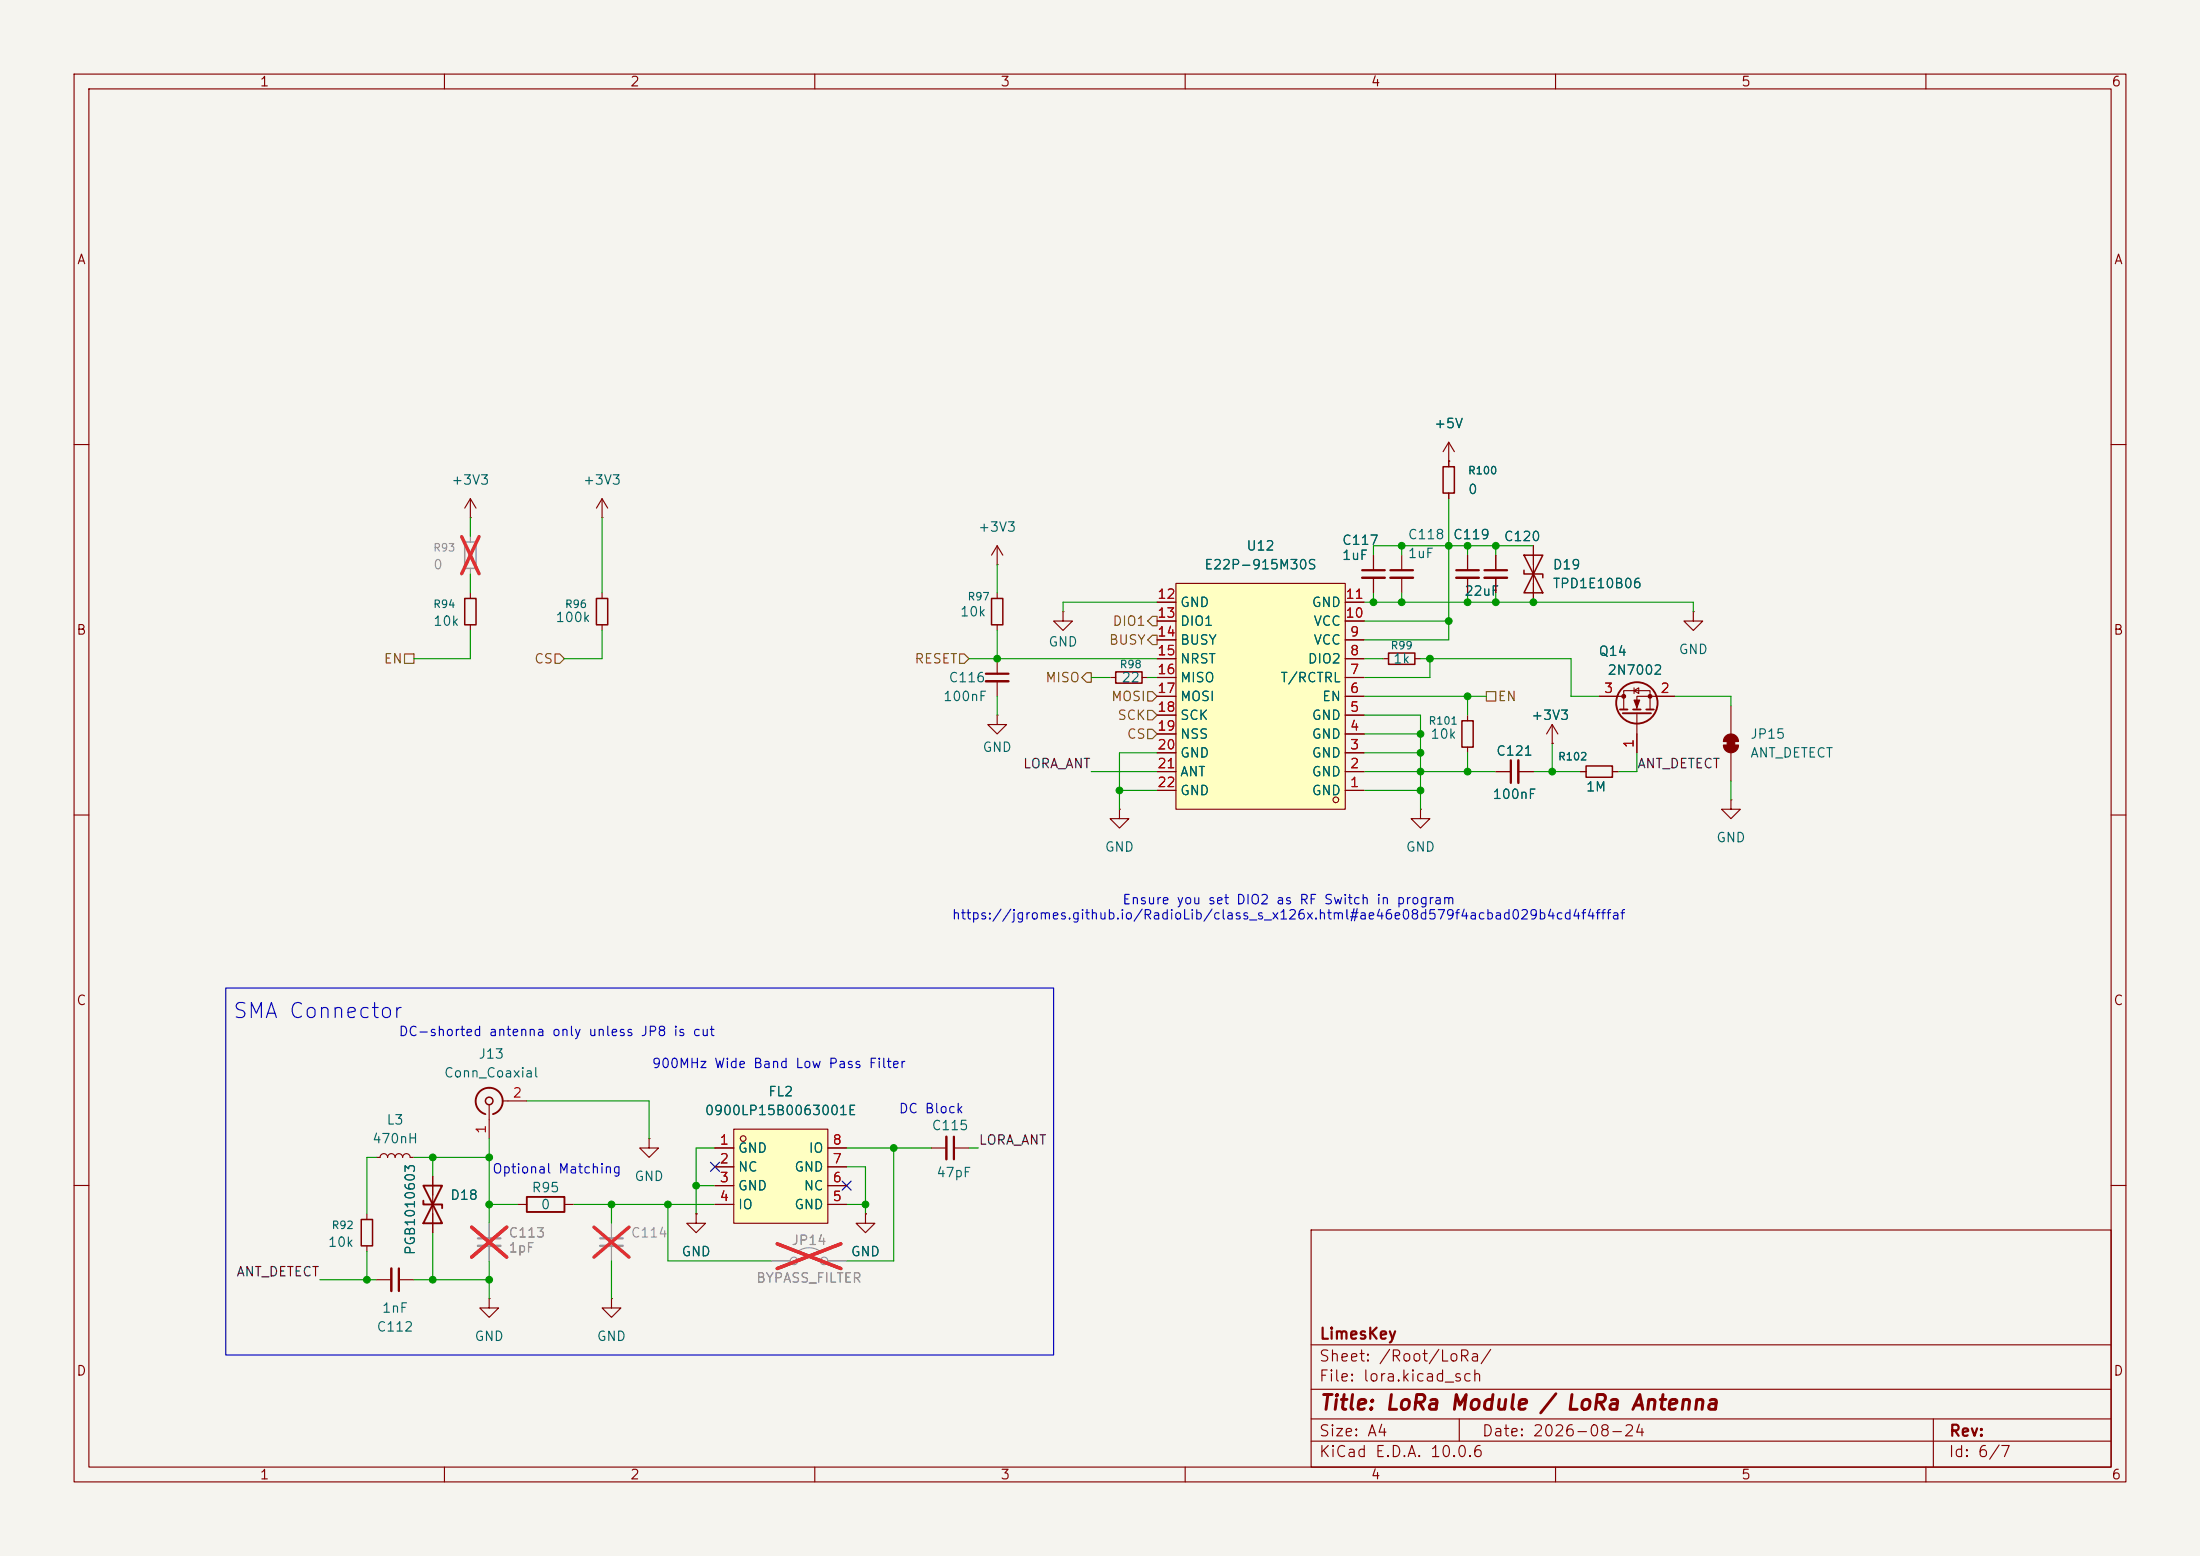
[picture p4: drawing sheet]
<svg xmlns="http://www.w3.org/2000/svg" width="297mm" height="210mm" viewBox="0 0 297 210" stroke-linecap="round" stroke-linejoin="round" font-family="sans-serif">
<path d="M0 0h297v210h-297z" fill="#f5f4ef" stroke="#f5f4ef" stroke-width=".14"/>
<g fill="none" stroke="#840000" stroke-width=".15">
<path d="M10 10h277v190h-277zM12 12h273v186h-273zM60 10v2M110 10v2M160 10v2M210 10v2M260 10v2M195.6 59.7l-.8 1.3M195.6 59.7l.7 1.3M195.6 59.7v3.3M10 60h2M189.2 74.9v2.1"/>
<path d="M189.2 78v2M195.6 62.2h.1M195.6 66.5v.8M285 60h2M10 110h2M285 110h2M50.8 156.2h.5a.51 .51 0 0 1 .5-.5 .51 .51 0 0 1 .5 .5 .51 .51 0 0 1 .5-.5 .51 .51 0 0 1 .5 .5 .51 .51 0 0 1 .5-.5 .51 .51 0 0 1 .6 .5 .51 .51 0 0 1 .5-.5 .51 .51 0 0 1 .5 .5h.5M66 149.1v4.6M67.8 148.6h3.3M125.7 154.9h2.1M128.8 154.9h2M10 160h2"/>
<path d="M69.8 162.6h1.3M76.2 162.6h1.3M82.5 175.3v1.2h1.3l-1.3 1.3-1.2-1.3h1.2M82.5 175.3h.1M94 163.8v1.3h1.2l-1.2 1.3-1.3-1.3h1.3M94 163.8h.1M177 166h108v32h-108zM285 160h2M60 198v2M110 198v2M160 198v2M177 194.5h108"/>
<path d="M177 191.5h108M177 187.5h108M177 181.5h108M197 191.5v3M210 198v2M260 198v2M261 191.5v6.5"/>
</g>
<path d="M66.5 150.4a1.81 1.81 0 0 0 1-2.8 1.81 1.81 0 0 0-2.9 0 1.81 1.81 0 0 0 .9 2.8M71.1 161.5h5.1v2.1h-5.1z" fill="none" stroke="#840000" stroke-width=".25"/>
<g fill="none" stroke="#840000" stroke-width=".2">
<path d="M194.8 63h1.5v3.5h-1.5z"/>
<circle cx="66" cy="148.6" r=".51"/>
</g>
<path d="M64.5 167.1h3.1M81 167.1h3.1" fill="none" stroke="#9c9b98" stroke-width=".3"/>
<path d="M64.5 168.1h3.1M81 168.1h3.1" fill="none" stroke="#9c9b98" stroke-width=".33"/>
<g fill="none" stroke="#9c9b98" stroke-width=".15">
<path d="M66 165.1v2M66 168.1v2.1M82.5 165.1v2M82.5 168.1v2.1M104.1 170.2h2.6M107.7 168.9a2.54 2.54 0 0 1 3 0M111.8 170.2h2.5"/>
<circle cx="107.2" cy="170.2" r=".51"/>
<circle cx="111.3" cy="170.2" r=".51"/>
</g>
<path d="M63.7 165.6l4.7 4.1M68.4 165.6l-4.7 4.1M80.2 165.6l4.7 4.1M84.9 165.6l-4.7 4.1M104.9 167.9l8.6 3.3M113.5 167.9l-8.6 3.3" fill="none" stroke="#e12e31" stroke-width=".46"/>
<path d="M187.7 77h3.1M128.8 153.4v3.1" fill="none" stroke="#840000" stroke-width=".3"/>
<path d="M187.7 78h3.1M127.8 153.4v3.1" fill="none" stroke="#840000" stroke-width=".33"/>
<path d="M99.1 152.4h12.7v12.7h-12.7z" fill="#ffffc2"/>
<g fill="none" stroke="#840000" stroke-width=".15">
<path d="M63.5 69.9h.1M63.5 67.3l-.8 1.3M63.5 67.3l.8 1.3M63.5 67.3v2.6M81.3 69.9h.1M81.3 67.3v2.6M81.3 67.3l-.8 1.3M81.3 67.3l.7 1.3M207 73.7v7.6M63.5 80v.8M63.5 84.3v.8M81.3 80v.8"/>
<path d="M81.3 84.3v.8M134.6 96.5v1.3h1.3l-1.3 1.3-1.3-1.3h1.3M134.6 96.5h.1M134.6 88.9v2M134.6 91.9v2.1M143.5 82.6v1.2h1.3l-1.3 1.3-1.3-1.3h1.3M143.5 82.6h.1M149.9 91.4h.7M154.2 91.4h.7M198.1 96.5v.8M209.5 97.8l-.7 1.3M209.5 97.8l.8 1.3"/>
<path d="M209.5 97.8v2.5M215.9 94h3.3M219.2 95.8v-2.6h3.6v2.6M220.6 93.2l.6-.4v.8zM220.6 92.8v.8M221 96.3v5.3M226.1 94h-5.1v1.8M228.6 82.6v1.2h1.3l-1.3 1.3-1.3-1.3h1.3M228.6 82.6h.1M233.7 95.3v3.8M151.1 109.2v1.3h1.3l-1.3 1.3-1.2-1.3h1.2M151.1 109.2h.1"/>
<path d="M191.8 109.2v1.3h1.2l-1.2 1.3-1.3-1.3h1.3M191.8 109.2h.1M198.1 100.8v.8M201.9 104.1h2.1M205 104.1h2M209.5 100.3h.1M213.4 104.1h.7M217.7 104.1h.7M232.7 100.6h2M232.7 100.1h2M233.7 101.6v3.8M58.4 158.8v7.6"/>
<path d="M87.6 153.7v1.2h1.3l-1.3 1.3-1.2-1.3h1.2M87.6 153.7h.1M96.5 154.9h2.6M96.5 157.5h2.6M99.1 152.4h12.7v12.7h-12.7zM111.8 154.9h2.5M111.8 157.5h2.5M50.8 172.7h2M53.8 172.7h2.1M96.5 160h2.6M96.5 162.6h2.6M111.8 160h2.5"/>
<path d="M111.8 162.6h2.5M116.8 163.8v1.3h1.3l-1.3 1.3-1.2-1.3h1.2M116.8 163.8h.1"/>
<circle cx="100.3" cy="153.7" r=".38"/>
</g>
<g fill="none" stroke="#840000" stroke-width=".25">
<path d="M218.7 95.8h1M219.1 96.3h3.8M220.5 95.8h1M222.2 95.8h1.1M57.1 160h2.6l-2.6 5.1h2.6zM57.1 162.1v.5h2.6v.5"/>
<circle cx="221" cy="94.9" r="2.79"/>
</g>
<g fill="#840000" stroke="#840000" stroke-width=".15">
<path d="M233.2 99.8h1v1h-1z"/>
<path d="M232.7 100.6h2a1.02 1.02 0 0 1-1 1 1.02 1.02 0 0 1-1-1z"/>
<path d="M233 99.4a1.02 1.02 0 0 1 1.1-.3 1.02 1.02 0 0 1 .6 1h-2l.1-.4z"/>
<path d="M220.6 94.5h.8l-.4 1z"/>
<circle cx="219.2" cy="94" r=".25"/>
<circle cx="222.8" cy="94" r=".25"/>
</g>
<path d="M62.7 73.2h1.6v3.5h-1.6z" fill="none" stroke="#9c9b98" stroke-width=".2"/>
<path d="M63.5 72.4v.8M63.5 76.7v.8" fill="none" stroke="#9c9b98" stroke-width=".15"/>
<path d="M62.3 72.4l2.4 5M64.7 72.4l-2.4 5" fill="none" stroke="#e12e31" stroke-width=".46"/>
<path d="M205.7 77v.5h2.6v.5M205.7 74.9h2.6l-1.3 2.6zM207 77.5l1.3 2.5h-2.6zM62.7 80.8h1.6v3.5h-1.6zM80.5 80.8h1.5v3.5h-1.5zM150.6 90.7h3.6v1.5h-3.6zM197.4 97.3h1.5v3.5h-1.5zM214.1 103.4h3.6v1.5h-3.6z" fill="none" stroke="#840000" stroke-width=".2"/>
<path d="M133.1 90.9h3M204 102.6v3.1M53.8 171.2v3" fill="none" stroke="#840000" stroke-width=".3"/>
<path d="M133.1 91.9h3M205 102.6v3.1M52.8 171.2v3" fill="none" stroke="#840000" stroke-width=".33"/>
<path d="M158.7 78.7h22.9v30.5h-22.9z" fill="#ffffc2"/>
<g fill="none" stroke="#840000" stroke-width=".15">
<path d="M134.6 76.2h.1M134.6 73.7v2.5M134.6 73.7l-.7 1.2M134.6 73.7l.8 1.2M158.7 78.7h22.9v30.5h-22.9zM185.4 74.9v2.1M185.4 78v2M195.6 62.2h.1M195.6 62.2v.8M195.6 66.5v.8M198.1 74.9v2.1M198.1 78v2"/>
<path d="M201.9 74.9v2.1M201.9 78v2M207 73.7v2.5M207 78.7v2.6M134.6 80v.8M134.6 84.3v.8M156.2 99.1h2.5M156.2 96.5h2.5M156.2 86.4h2.5M156.2 83.8h2.5M156.2 81.3h2.5M156.2 94h2.5"/>
<path d="M156.2 91.4h2.5M156.2 88.9h2.5M181.6 99.1h2.5M181.6 96.5h2.5M181.6 86.4h2.5M181.6 83.8h2.5M181.6 81.3h2.5M181.6 94h2.5M181.6 91.4h2.5M181.6 88.9h2.5M186.7 88.9h.8M191 88.9h.8"/>
<path d="M215.9 94h2.5M221 99.1v2.5M223.5 94h2.6M156.2 106.7h2.5M156.2 104.1h2.5M156.2 101.6h2.5M181.6 106.7h2.5M181.6 104.1h2.5M181.6 101.6h2.5M201.9 104.1h2.1M205 104.1h2M209.5 100.3h.1"/>
<path d="M213.4 104.1h.7M217.7 104.1h.7M233.7 108v1.2h1.2l-1.2 1.3-1.3-1.3h1.3M233.7 108h.1M58.4 158.8v2.5M96.5 154.9h2.6M96.5 157.5h2.6M111.8 154.9h2.5M111.8 157.5h2.5M49.5 163.8v.8M49.5 168.1v.8M58.4 163.8v2.6"/>
<path d="M66 175.3v1.2h1.3l-1.3 1.3-1.2-1.3h1.2M66 175.3h.1M94 163.8h.1M96.5 160h2.6M96.5 162.6h2.6M111.8 160h2.5M111.8 162.6h2.5M116.8 163.8h.1"/>
<circle cx="180.3" cy="108" r=".38"/>
</g>
<path d="M183.9 77h3M196.6 77h3M200.4 77h3.1" fill="none" stroke="#840000" stroke-width=".3"/>
<path d="M183.9 78h3M196.6 78h3M200.4 78h3.1" fill="none" stroke="#840000" stroke-width=".33"/>
<path d="M133.9 80.8h1.5v3.5h-1.5zM187.5 88.1h3.5v1.6h-3.5zM48.8 164.6h1.5v3.5h-1.5z" fill="none" stroke="#840000" stroke-width=".2"/>
<path d="M54.6 88.3h1.3v1.2h-1.3zM74.9 88.3h.7l.6 .6-.6 .6h-.7zM129.5 88.3h.7l.6 .6-.6 .6h-.7zM146.7 90.8h.6v1.3h-.6l-.7-.7zM154.9 86.4l.7-.7h.6v1.3h-.6zM154.9 98.4h.7l.6 .7-.6 .6h-.7zM154.9 95.9h.7l.6 .6-.6 .7h-.7zM154.9 93.3h.7l.6 .7-.6 .6h-.7zM155.6 83.2h.6v1.3h-.6l-.7-.7zM200.7 93.3h1.2v1.3h-1.2z" fill="none" stroke="#725600" stroke-width=".15"/>
<g fill="none" stroke="#009600" stroke-width=".15">
<path d="M63.5 69.9v2.5M63.5 77.5v2.5M81.3 69.9v10.1M134.6 76.2v3.8M189.2 73.7v1.2M195.6 67.3v19.1h-11.5M198.1 73.7v1.2M201.9 73.7v1.2M207 73.7h-21.6v1.2M63.5 85.1v3.8h-7.6M81.3 85.1v3.8h-5.1M130.8 88.9h25.4"/>
<path d="M134.6 85.1v3.8M134.6 94v2.5M147.3 91.4h2.6M154.9 91.4h1.3M156.2 81.3h-12.7v1.3M184.1 94h16.6M184.1 88.9h2.6M184.1 81.3h44.5v1.3M184.1 96.5h7.7v12.7M184.1 83.8h11.5M184.1 99.1h7.7M185.4 80v1.3"/>
<path d="M189.2 80v1.3M191.8 88.9h20.3v5.1h3.8M193 88.9v2.5h-8.9M198.1 80v1.3M198.1 94v2.5M201.9 80v1.3M226.1 94h7.6v1.3M147.3 104.1h8.9M151.1 106.7h5.1M156.2 101.6h-5.1v7.6M184.1 104.1h17.8M184.1 106.7h7.7"/>
<path d="M184.1 101.6h7.7M198.1 101.6v2.5M207 104.1h6.4M209.5 100.3v3.8M221 101.6v2.5h-2.6M233.7 105.4v2.6M50.8 156.2h-1.3v7.6M55.9 156.2h10.1M58.4 156.2v2.6M66 153.7v11.4M71.1 148.6h16.5v5.1M96.5 154.9h-2.5v8.9"/>
<path d="M114.3 154.9h11.4M114.3 157.5h2.5v6.3M120.6 154.9v15.3h-6.3M130.8 154.9h1.3M43.2 172.7h7.6M49.5 168.9v3.8M55.9 172.7h10.1M58.4 166.4v6.3M66 170.2v5.1M66 162.6h3.8M77.5 162.6h19M82.5 162.6v2.5"/>
<path d="M82.5 170.2v5.1M90.2 162.6v7.6h13.9M94 160h2.5M114.3 162.6h2.5"/>
</g>
<path d="M95.9 156.9l1.2 1.2M97.1 156.9l-1.2 1.2M113.7 159.4l1.2 1.2M114.9 159.4l-1.2 1.2" fill="none" stroke="#000084" stroke-width=".15"/>
<path d="M30.5 133.4h111.7v49.5h-111.7z" fill="none" stroke="#0000c2" stroke-width=".15"/>
<path d="M66 165.1v2M66 168.1v2.1M104.1 170.2h2.6M111.8 170.2h2.5" fill="none" stroke="#9c9b98" stroke-width=".15"/>
<path d="M63.7 165.6l4.7 4.1M68.4 165.6l-4.7 4.1M104.9 167.9l8.6 3.3M113.5 167.9l-8.6 3.3" fill="none" stroke="#e12e31" stroke-width=".46"/>
<g fill="#009600" stroke="#009600" stroke-width=".14">
<circle cx="94" cy="160" r=".46"/>
<circle cx="120.6" cy="154.9" r=".46"/>
<circle cx="116.8" cy="162.6" r=".46"/>
<circle cx="82.5" cy="162.6" r=".46"/>
<circle cx="90.2" cy="162.6" r=".46"/>
<circle cx="201.9" cy="73.7" r=".46"/>
<circle cx="189.2" cy="73.7" r=".46"/>
<circle cx="198.1" cy="73.7" r=".46"/>
<circle cx="189.2" cy="81.3" r=".46"/>
<circle cx="185.4" cy="81.3" r=".46"/>
<circle cx="195.6" cy="73.7" r=".46"/>
<circle cx="198.1" cy="104.1" r=".46"/>
<circle cx="209.5" cy="104.1" r=".46"/>
<circle cx="191.8" cy="104.1" r=".46"/>
<circle cx="191.8" cy="106.7" r=".46"/>
<circle cx="198.1" cy="94" r=".46"/>
<circle cx="58.4" cy="156.2" r=".46"/>
<circle cx="151.1" cy="106.7" r=".46"/>
<circle cx="66" cy="156.2" r=".46"/>
<circle cx="134.6" cy="88.9" r=".46"/>
<circle cx="191.8" cy="99.1" r=".46"/>
<circle cx="193" cy="88.9" r=".46"/>
<circle cx="207" cy="81.3" r=".46"/>
<circle cx="198.1" cy="81.3" r=".46"/>
<circle cx="201.9" cy="81.3" r=".46"/>
<circle cx="195.6" cy="83.8" r=".46"/>
<circle cx="49.5" cy="172.7" r=".46"/>
<circle cx="58.4" cy="172.7" r=".46"/>
<circle cx="66" cy="162.6" r=".46"/>
<circle cx="66" cy="172.7" r=".46"/>
<circle cx="191.8" cy="101.6" r=".46"/>
</g>
<text font-size="2" fill="#0000c2" x="31.3" y="137.9">SMA Connector</text>
<text font-size="2" fill="#840000" x="178" y="190.8">Title: LoRa Module / LoRa Antenna</text>
<g font-size="1.5" fill="#840000">
<text x="178" y="184.1">Sheet: /Root/LoRa/</text>
<text x="178" y="181.1">LimesKey</text>
<text x="178" y="186.8">File: lora.kicad_sch</text>
<text x="178" y="197">KiCad E.D.A. 10.0.6</text>
<text x="178" y="194.2">Size: A4</text>
<text x="200" y="194.2">Date: 2026-08-24</text>
<text x="263" y="197">Id: 6/7</text>
<text x="263" y="194.2">Rev:</text>
</g>
<g font-size="1.3" fill="#840000">
<text x="35" y="12">1</text>
<text x="85" y="12">2</text>
<text x="135" y="12">3</text>
<text x="185" y="12">4</text>
<text x="235" y="12">5</text>
<text x="285" y="12">6</text>
<text x="10.3" y="36">A</text>
<text x="285.3" y="36">A</text>
<text x="10.2" y="86">B</text>
<text x="285.2" y="86">B</text>
<text x="10.2" y="136">C</text>
<text x="285.2" y="136">C</text>
<text x="10.2" y="186">D</text>
<text x="285.2" y="186">D</text>
<text x="35" y="200">1</text>
<text x="85" y="200">2</text>
<text x="135" y="200">3</text>
<text x="185" y="200">4</text>
<text x="235" y="200">5</text>
<text x="285" y="200">6</text>
</g>
<g font-size="1.3" fill="#006464">
<text x="193.5" y="58.1">+5V</text>
<text x="60.8" y="65.7">+3V3</text>
<text x="78.6" y="65.7">+3V3</text>
<text x="198.1" y="67">0</text>
<text x="132" y="72.1">+3V3</text>
<text x="162.5" y="77.2">E22P-915M30S</text>
<text x="168.2" y="74.6">U12</text>
<text x="181.1" y="73.9">C117</text>
<text x="181.1" y="75.9">1uF</text>
<text x="190" y="73.1">C118</text>
<text x="190" y="75.6">1uF</text>
<text x="196.1" y="73.1">C119</text>
<text x="202.9" y="73.4">C120</text>
<text x="209.5" y="77.2">D19</text>
<text x="129.5" y="83.5">10k</text>
<text x="159.2" y="82.2">GND</text>
<text x="177" y="82.2">GND</text>
<text x="197.6" y="80.7">22uF</text>
<text x="209.5" y="79.7">TPD1E10B06</text>
<text x="58.4" y="84.8">10k</text>
<text x="74.9" y="84.3">100k</text>
<text x="141.4" y="87.6">GND</text>
<text x="159.2" y="84.8">DIO1</text>
<text x="159.2" y="87.3">BUSY</text>
<text x="159.2" y="89.9">NRST</text>
<text x="176.5" y="89.9">DIO2</text>
<text x="177.2" y="87.3">VCC</text>
<text x="177.2" y="84.8">VCC</text>
<text x="188" y="89.9">1k</text>
<text x="215.7" y="88.8">Q14</text>
<text x="226.5" y="88.6">GND</text>
<text x="127.2" y="94.9">100nF</text>
<text x="128" y="92.4">C116</text>
<text x="151.3" y="92.4">22</text>
<text x="159.2" y="92.4">MISO</text>
<text x="159.2" y="94.9">MOSI</text>
<text x="172.8" y="92.4">T/RCTRL</text>
<text x="178.4" y="94.9">EN</text>
<text x="216.9" y="91.4">2N7002</text>
<text x="132.6" y="101.8">GND</text>
<text x="159.2" y="97.5">SCK</text>
<text x="159.2" y="100">NSS</text>
<text x="177" y="100">GND</text>
<text x="177" y="97.5">GND</text>
<text x="193" y="100">10k</text>
<text x="206.6" y="97.5">+3V3</text>
<text x="236.2" y="100">JP15</text>
<text x="159.2" y="102.6">GND</text>
<text x="159.2" y="105.1">ANT</text>
<text x="159.2" y="107.6">GND</text>
<text x="177" y="107.6">GND</text>
<text x="177" y="105.1">GND</text>
<text x="177" y="102.6">GND</text>
<text x="201.9" y="102.3">C121</text>
<text x="214" y="107.1">1M</text>
<text x="236.2" y="102.6">ANT_DETECT</text>
<text x="201.4" y="108.2">100nF</text>
<text x="231.6" y="114">GND</text>
<text x="149.1" y="115.3">GND</text>
<text x="189.7" y="115.3">GND</text>
<text x="64.5" y="143.2">J13</text>
<text x="59.9" y="145.7">Conn_Coaxial</text>
<text x="103.6" y="148.3">FL2</text>
<text x="50.2" y="154.6">470nH</text>
<text x="52.1" y="152.1">L3</text>
<text x="95.1" y="150.8">0900LP15B0063001E</text>
<text x="99.5" y="155.9">GND</text>
<text x="109.1" y="155.9">IO</text>
<text x="125.7" y="152.9">C115</text>
<text x="71.7" y="161.2">R95</text>
<text x="85.6" y="159.7">GND</text>
<text x="99.5" y="158.4">NC</text>
<text x="99.5" y="161">GND</text>
<text x="107.2" y="158.4">GND</text>
<text x="108.4" y="161">NC</text>
<text x="126.3" y="159.2">47pF</text>
<text x="60.7" y="162.3">D18</text>
<text x="72.9" y="163.5">0</text>
<text x="99.5" y="163.5">IO</text>
<text x="107.2" y="163.5">GND</text>
<text x="44.2" y="168.6">10k</text>
<text x="56.3" y="169.5" transform="rotate(-90 56.3 169.5)">PGB1010603</text>
<text x="91.9" y="169.9">GND</text>
<text x="114.8" y="169.9">GND</text>
<text x="51.5" y="177.5">1nF</text>
<text x="50.8" y="180">C112</text>
<text x="64" y="181.3">GND</text>
<text x="80.5" y="181.3">GND</text>
</g>
<g font-size="1.3" fill="#939391">
<text x="58.4" y="77.2">0</text>
<text x="68.6" y="167.3">C113</text>
<text x="85.1" y="167.3">C114</text>
<text x="68.6" y="169.4">1pF</text>
<text x="102" y="173.4">BYPASS_FILTER</text>
<text x="106.8" y="168.3">JP14</text>
</g>
<g font-size="1.3" fill="#a90000">
<text x="156.1" y="81.1">12</text>
<text x="156.1" y="83.7">13</text>
<text x="181.5" y="83.7">10</text>
<text x="181.5" y="81.1">11</text>
<text x="156.1" y="86.2">14</text>
<text x="156.1" y="88.8">15</text>
<text x="182.1" y="86.2">9</text>
<text x="182.1" y="88.8">8</text>
<text x="156.1" y="91.3">16</text>
<text x="156.1" y="93.8">17</text>
<text x="182.1" y="93.8">6</text>
<text x="182.1" y="91.3">7</text>
<text x="216.4" y="93.8">3</text>
<text x="224.1" y="93.8">2</text>
<text x="156.1" y="96.4">18</text>
<text x="156.1" y="98.9">19</text>
<text x="156.1" y="101.5">20</text>
<text x="182.1" y="101.5">3</text>
<text x="182.1" y="98.9">4</text>
<text x="182.1" y="96.4">5</text>
<text x="220.8" y="101.1" transform="rotate(-90 220.8 101.1)">1</text>
<text x="156.1" y="104">21</text>
<text x="156.1" y="106.5">22</text>
<text x="182.1" y="106.5">1</text>
<text x="182.1" y="104">2</text>
<text x="69.1" y="148.5">2</text>
<text x="65.9" y="153.1" transform="rotate(-90 65.9 153.1)">1</text>
<text x="97.1" y="154.8">1</text>
<text x="112.3" y="154.8">8</text>
<text x="97.1" y="157.3">2</text>
<text x="97.1" y="159.9">3</text>
<text x="112.3" y="159.9">6</text>
<text x="112.3" y="157.3">7</text>
<text x="97.1" y="162.4">4</text>
<text x="112.3" y="162.4">5</text>
</g>
<g font-size="1.3" fill="#725600">
<text x="51.7" y="89.9">EN</text>
<text x="72" y="89.9">CS</text>
<text x="123.4" y="89.9">RESET</text>
<text x="149.6" y="87.3">BUSY</text>
<text x="150.1" y="84.8">DIO1</text>
<text x="141" y="92.4">MISO</text>
<text x="149.9" y="94.9">MOSI</text>
<text x="202.1" y="94.9">EN</text>
<text x="150.8" y="97.5">SCK</text>
<text x="152" y="100">CS</text>
</g>
<g font-size="1.3" fill="#0f0f0f">
<text x="138" y="104">LORA_ANT</text>
<text x="221" y="104">ANT_DETECT</text>
<text x="132.1" y="154.8">LORA_ANT</text>
<text x="31.8" y="172.6">ANT_DETECT</text>
</g>
<g font-size="1.3" fill="#0000c2">
<text x="128.4" y="124.4">https://jgromes.github.io/RadioLib/class_s_x126x.html#ae46e08d579f4acbad029b4cd4f4fffaf</text>
<text x="151.4" y="122.4">Ensure you set DIO2 as RF Switch in program</text>
<text x="53.7" y="140.2">DC-shorted antenna only unless JP8 is cut</text>
<text x="87.9" y="144.5">900MHz Wide Band Low Pass Filter</text>
<text x="121.2" y="150.6">DC Block</text>
<text x="66.4" y="158.7">Optional Matching</text>
</g>
<g font-size="1" fill="#006464">
<text x="198.1" y="64.3">R100</text>
<text x="58.4" y="82.3">R94</text>
<text x="76.2" y="82.3">R96</text>
<text x="130.5" y="81.3">R97</text>
<text x="187.7" y="87.9">R99</text>
<text x="151.1" y="90.4">R98</text>
<text x="192.8" y="98.1">R101</text>
<text x="210.3" y="102.9">R102</text>
<text x="44.7" y="166.1">R92</text>
</g>
<text font-size="1" fill="#939391" x="58.4" y="74.7">R93</text>
</svg>
